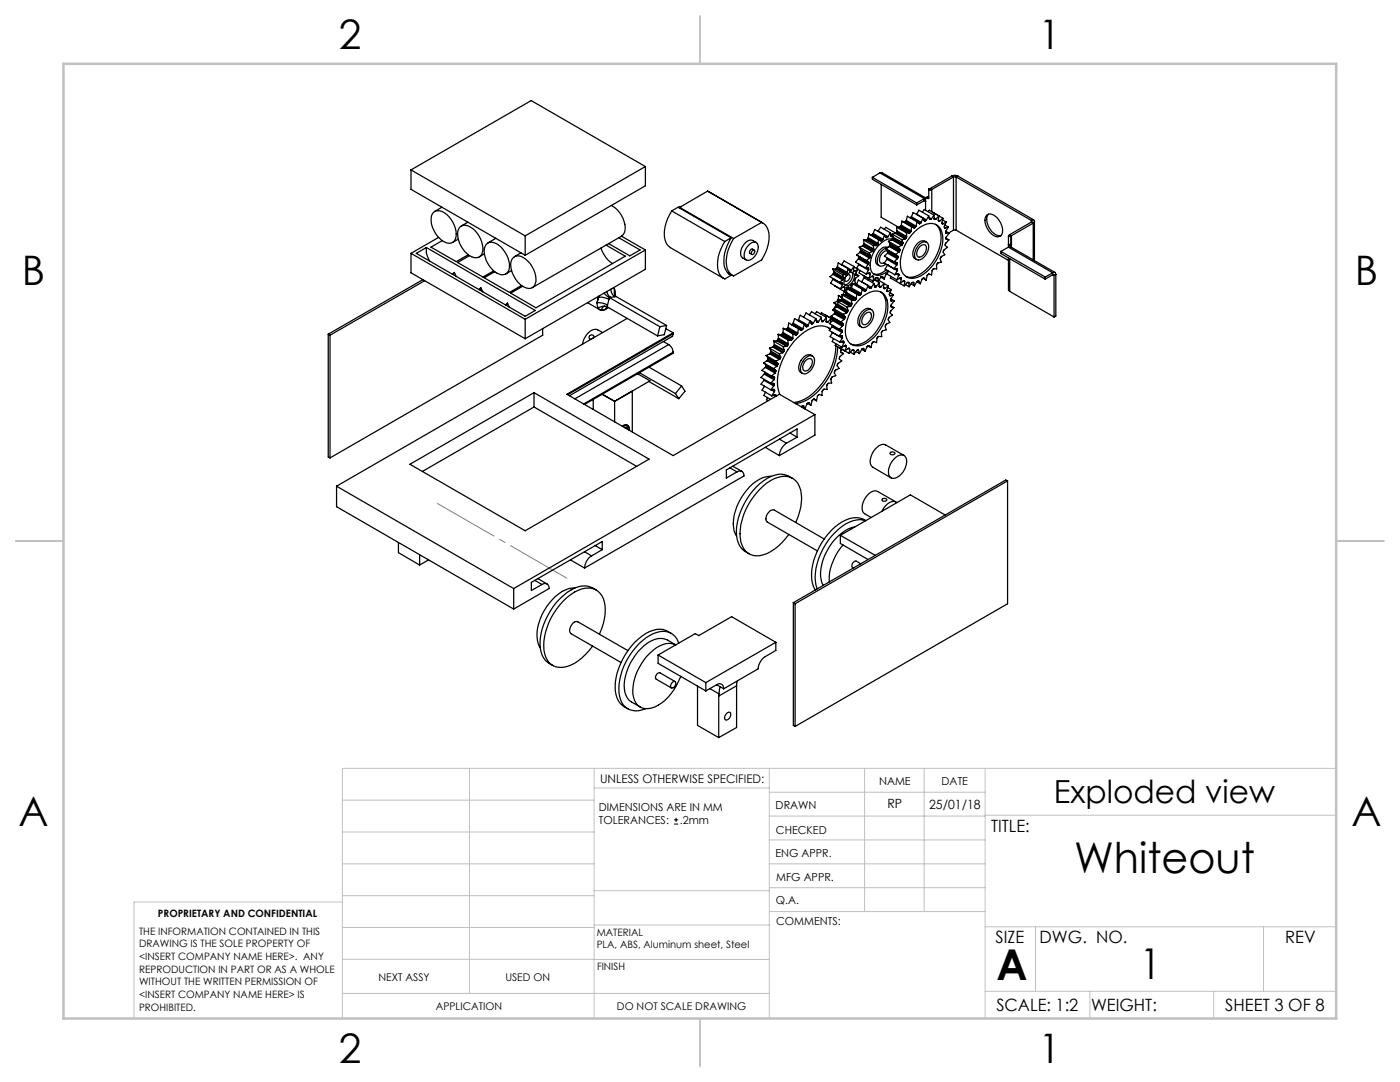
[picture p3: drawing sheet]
<svg xmlns="http://www.w3.org/2000/svg" width="279mm" height="216mm" viewBox="0 0 279 216" stroke-linecap="round" stroke-linejoin="round" font-family="sans-serif">
<path d="M134.5 164.4h.9M134.5 163.6h.9M134.9 163.2v.8" fill="none" stroke="#000" stroke-width=".2"/>
<g fill="none" stroke="#c0c0c0" stroke-width=".2">
<path d="M68.3 159.7h50.3M93.7 153.3v44.9M118.6 153.3v49.9M118.6 157.2h34.9M153.5 153.3v49.9M153.5 158.1h43.1M172.5 153.3v28.6M184.4 153.3v28.6M196.6 153.3v49.9M266.7 153.3h-198.4v49.9M68.3 178.7h50.3M68.3 172.4h50.3"/>
<path d="M68.3 166h50.3M68.3 180h-41.6v23.2M118.6 177.7h35M153.5 167.6h43.1M153.5 162.8h43.1M153.5 172.4h43.1M153.5 177.1h43.1M196.6 162.7h70.1M68.3 198.2h85.2M68.3 191.4l85.2 .1M68.3 185.1h50.3M118.6 184.6h35"/>
<path d="M153.6 181.9h43M196.6 197.8h70.1M196.6 184.9h70.1M206.7 184.9v12.9M217.5 197.8v5.4M242.2 197.8v5.4M252.2 184.9v12.9"/>
</g>
<path d="M139.7 3.2v9.5M3.1 107.9h9.6M266.7 107.9h9.5M139.7 203.2v9.6" fill="none" stroke="#c0c0c0" stroke-width=".25"/>
<path d="M12.7 12.7h254v190.5h-254z" fill="none" stroke="#c0c0c0" stroke-width=".5"/>
<path d="M87.3 100.5l25.8 14.9" fill="none" stroke="#808080" stroke-width=".2" stroke-dasharray="15.2 1.3 1.3 1.3" stroke-dashoffset="2.2"/>
<g fill="none" stroke="#000" stroke-width=".25">
<path d="M82 33.9v3.9l22.8 13.1M82 33.9l22.8 13.2M128.8 33.2v3.9l-24 13.8M128.8 33.2l-22.8-13.1-24 13.8M128.8 33.2l-24 13.9M141.2 38.1l11 6.4M141.2 38.1l10.8 6.3M141.2 38.1l-5.6 3.3M174.1 35.4v.4l8.9 5.1M174.1 35.4l8.9 5.1M175.6 34.5h.4l8.7 5M175.6 34.5l8.9 5.1"/>
<path d="M175.6 34.5l-1.5 .9M175.9 36.8v6.6l3.5 2M184.5 39.6l-1.5 .9M184.5 39.6v.4M184.7 39.5l-.2 .1M184.7 39.5v2.4M185.3 39.3h-.2l-.4 .2M185.6 37.6l-.3 .1v1.9l-.6-.1M185.6 37.6l.3 .2M185.9 37.8l-.6 .2M185.9 37.8v4.5M189.9 35.1a1.17 1.17 0 0 1 1.3 0"/>
<path d="M189.9 35.1l-4.3 2.5M189.9 35.1l.4 .2M190.3 35.3h.5M190.3 35.3l-4.4 2.5M190.3 35.3v10.6M190.8 35.3l15 8.7M190.8 35.3v10.6M191.2 35.1l15 8.7M191.2 35.1l-.4 .2M82 50.6l22.8 13.1M82 50.6v3.8l22.8 13.2M83.1 50.6l2-1.2 21.7 12.5-2 1.2z"/>
<path d="M84.4 55.8l-18.9 10.9M84.7 56l-18.8 10.9M85.1 49.4a4.7 4.7 0 0 0 .6 2.7M86.6 42.3a1.98 1.98 0 0 1 2.5 .5 5.1 5.1 0 0 1 1.8 4.9 1.45 1.45 0 0 1-2.2 .6 5.3 5.3 0 0 1-2.6-5.2zM87.5 47.4l-5.5 3.2M88.2 41.3l-1.5 .9M88.3 48l-2.3 1.3 5.1 2.9 2.4-1.4M90.3 54.8l.4-.4 .4 .8M90.7 54.5l-.4 .3M91.4 47.7l-1.1 .7M91.8 45.3a1.86 1.86 0 0 1 2.5 .3 4.8 4.8 0 0 1 1.8 5.3 1.67 1.67 0 0 1-2.5 .1 5 5 0 0 1-2.1-5.3zM93.4 44.3l-1.3 .8"/>
<path d="M93.7 51l-2.4 1.4 5.1 2.9 2.1-1.3M96 57.5l-.4 .3 .4-.4 .3 .8M96.7 50.7l-1.1 .6M97 48.8a1.74 1.74 0 0 1 2.4 .1 4.8 4.8 0 0 1 2 5.3 1.56 1.56 0 0 1-2.3 .2 5 5 0 0 1-2.3-5.2zM98.7 54.2l-2.1 1.2 5.1 2.9 2.4-1.3M99 47.6l-1.6 .9M102.1 54l-1.2 .7M102.4 51.4a1.78 1.78 0 0 1 2.5 .3 5.1 5.1 0 0 1 1.9 4.9 1.36 1.36 0 0 1-2.1 .7 5.3 5.3 0 0 1-2.7-5.1zM104 50.4l-1.3 .8M104.8 47.1v3.8M119.5 59.3h.7l1.3 .4M119.5 59.3l-.3 1.1"/>
<path d="M119.6 59.1l-.1 .2M119.9 49.5l.6 1.2a5 5 0 0 0 1.7 1.9M120.5 58.5l1.1 .9M120.9 48.9l3.9 2.2-17.8 10.3-5.1-2.9 2.4-1.4M121.1 58.2l.2 .6 .5 .5M121.5 59.7l-.3 1.2M121.6 59.4l10.1 5.8M121.6 59.4l-.1 .3M121.8 59.3l-.2 .1M121.9 57.7l.3 .9 .5 .6M122 41a5.2 5.2 0 0 1 2.6 5.4l-.6 .7M122.4 57.4l.2 .3"/>
<path d="M122.6 57.7l.2 1M122.6 57.7a1.4 1.4 0 0 0 .3 1.5M122.7 59.2l-.9 .1M122.8 58.7v.2M122.8 58.7h-.2M122.8 58.7l-.1 .2M122.9 59.2h-.2M122.9 59.2l10.1 5.7M123.5 47.4l4.2 2.5-2 1.1-4.2-2.4M124 47.1l-17.8 10.3M124 47.1l4.8 2.8M128.8 49.9l-24 13.8"/>
<path d="M128.8 49.9v3.8l-24 13.9M134.1 42.1a7.3 7.3 0 0 0-1.1 6.4l.8 .9 10.6 6.2M134.1 42.1l10.5 6.1M134.1 42.1l1.2-.8 10.6 6.1M135.6 41.4l10.8 6.2M135.6 41.4v.1M135.7 41.3h.1M135.7 41.3l-.3 .1M144.6 48.2a7.3 7.3 0 0 0-1.1 6.4l.7 .8 .4 .3 1.3-.8M145.2 54.4l1 .6M145.5 54.7l.4 .2M145.9 47.4a7.2 7.2 0 0 0-1 6.5l.2 .4 .8 .6"/>
<path d="M145.9 47.4l-1.3 .8M149.6 48.7a.97 .97 0 0 1 1.4-.3 .97 .97 0 0 1 .3 1.3 2.3 2.3 0 0 1-2.3 2.2 1.47 1.47 0 0 1-.2-2.1zM150.1 50.1l.3-.2a.47 .47 0 0 1 .1 .6 .47 .47 0 0 1-.5 .2zM150.5 49.9l-.3-.2a.56 .56 0 0 0-.5 .9l.3 .2M150.9 48.4l-.7-.4a1.88 1.88 0 0 0-2.1 1.4 1.58 1.58 0 0 0 .8 2.5M152 44.4a3.1 3.1 0 0 1 1.5 3.6 9.7 9.7 0 0 1-1.5 3.9l-5.6 3.2a2.91 2.91 0 0 1-1.5-2.9 9.1 9.1 0 0 1 1.5-4.6M152 44.4l-5.6 3.2M166.2 53.7l.2 .5M166.2 53.7l2 1.1M166.2 55.7l1.9 1.2M166.2 55.7l-.4 .8 1.9 1.1M166.2 55.6v.1"/>
<path d="M166.2 54.8l-.6 .4 2 1.1M166.2 54.8l2 1M166.2 55.6l2 1.1M166.2 55.6h.1M166.3 54.6l-.1 .2M166.3 54.6l2 1.1M166.4 54.2v.2M166.4 54.4l-.1 .2M166.4 54.2l1.9 1.2M166.4 54.4l1.9 1.1M166.6 57l1.9 1.2M166.8 53.7h-.6"/>
<path d="M166.8 53.7l1.9 1.1M166.9 53.6l-.1 .1M166.9 53.6l1.9 1.1M167 53.4l-.1 .2M167 53.4l2 1.1M167.1 53.2l-.1 .2M167.1 53.2l2 1.2M167.1 53.2l.2-.7 1.9 1.1M167.3 59.8l-.2 .2M167.3 59.8l.3 .2M167.3 59.7v.1M167.3 58.9l.7 .5-.3-.2"/>
<path d="M167.3 58.9v.8M167.3 58.9l.4 .3M167.3 59.7l.5 .2M167.6 56.3l.5 .3M167.9 59.9l-.2 .1M167.9 59.9l1.9 1.1M167.9 59.2h-.2M167.9 59.2l.1 .1M167.9 56.4l.2 .2M168 52.8h-.1M168 59.7l-.1 .2M168 52.8l1.9 1.1"/>
<path d="M168 52.8l.5-.7 1.9 1.1M168 58.8l1.9 1.1M168 58.8l.1 .7M168 58.8h.6M168 59.7l1.9 1.1M168 59.1l-.1 .1M168.1 59.5l-.1 .2M168.1 59.5l1.9 1.1M168.1 56.6l.1 .1M168.1 56.9l-.4 .7M168.2 56.7l-.1 .2M168.2 54.8l.1 .6"/>
<path d="M168.2 55.8l-.6 .5M168.3 55.7l-.1 .1M168.3 57.3l.3 .1M168.3 55.5v.2M168.3 55.4v.1M168.4 57.2l.1 .1M168.4 57.3h.1M168.5 57.3h.1M168.5 57.3l-.8 .3M168.5 58.2l-.3 .6M168.6 57.3v.1M168.6 58.2l.3 .2"/>
<path d="M168.6 57.4l-.1 .8M168.6 58.8l1.9 1.1M168.7 58.7l-.1 .1M168.7 54.8h-.5M168.7 58.7l2 1.2M168.8 54.7l-.1 .1M168.9 58.6l-.2 .1M168.9 58.6l1.9 1.1M168.9 55l.6-.2a.9 .9 0 0 1-.8 1.3 .8 .8 0 0 1 .2-1.1zM168.9 58.4v.2M168.9 58.4l2 1.1M169 54.5l-.2 .2"/>
<path d="M169 57.6l2 1.1M169 57.6l-.1 .8M169 57.6l.5 .2M169.1 54.4l-.1 .1M169.1 57.4l.6 .3M169.2 53.6l.5 .4M169.2 53.6l-.1 .8M169.3 54.6a.69 .69 0 0 1 .8-.3 .69 .69 0 0 1 .4 .8 2.02 2.02 0 0 1-1.6 1.9 1.21 1.21 0 0 1-.2-1.8zM169.3 53.7l.5 .3M169.4 57.3h.1M169.4 57.3l-.3 .1-.6 .8M169.4 57.3l.3 .4"/>
<path d="M169.5 54h.2M169.5 57.8l2.1 1.1M169.5 57.8l2 1.1M169.8 54h-.1M169.8 57.6l-.1 .1M169.8 57.6l2 1.1M169.9 53.9l-.1 .1M169.9 57.5l-.1 .1M169.9 59.9l.1 .7M169.9 59.9h.6M169.9 57.5l2 1.1M170 54.3a1.92 1.92 0 0 1-1.4 2.5"/>
<path d="M170.1 56.6l-.2 .9M170.2 56.6l1.9 1.1M170.4 53.9l.2 .2M170.4 54l.2 .1M170.4 54h.1M170.4 53.2l.8 .5M170.4 53.2v.8M170.4 53.2l-.5 .7M170.7 59.9h-.2M170.8 54.7l.6 .3M170.8 59.7l-.1 .2M170.8 54.9h.1"/>
<path d="M170.9 56.9h-.2M170.9 56.9l1.9 1.1M170.9 59.5l-.1 .2M170.9 54.9l.5 .1M171 56.7l-.1 .2M171 50.9l1.9 1.1M171 50.9l.4 .3M171 56.7l.3-.8 1.9 1.1M171 56.7l1.9 1.2M171 58.7l-.1 .8M171 58.7l.5 .2M171.2 53.7l1.7 1"/>
<path d="M171.2 53.7l-.4 .8 .1 .4M171.2 53.7l-.6 .4M171.3 51.6l-.6 .7 2 1.1M171.3 51.6l1.9 1.2M171.4 51.2v.1M171.4 51.5l-.1 .1M171.4 55l-.7 .6-.1 .4 .2 .6h-.6l-.3 .2-.2 .9M171.4 51.2l1.9 1.1M171.4 51.5l2 1.1M171.4 52.8l1.9 1.1M171.4 52.8l-.4 .8M171.4 51.3v.2"/>
<path d="M171.4 52.7v.1M171.4 51.3l2 1.1M171.5 49.3l2 1.1M171.5 49.3l.3 .5M171.6 50.4l1.9 1.1M171.6 50.4l-.6 .5M171.6 58.9h-.1M171.6 54l-.2 .5 2 1.1M171.7 50.2l-.1 .2M171.7 59.6a4.1 4.1 0 0 1 4.1-1.4 3.2 3.2 0 0 1 1.3 3.8 9.2 9.2 0 0 1-5.1 6.9 2.35 2.35 0 0 1-3.2-2 9.2 9.2 0 0 1 2.9-7.3zM171.7 50.2l1.9 1.1M171.8 49.8v.2"/>
<path d="M171.8 50l-.1 .2M171.8 58.7l-.2 .2M171.8 49.8l1.9 1.2M171.8 50l1.9 1.1M171.9 58.6l-.1 .1M172 56.2l.4-.8 2 1.2M172 56.2l1.9 1.2M172 56.2v.1M172.1 57.7l.5 .4M172.1 57.7l-.2 .9M172.1 49.1l2 1.1M172.1 49.1l-.6 .2"/>
<path d="M172.3 49l-.2 .1M172.3 49l1.9 1.1M172.3 57.9l.3 .2M172.3 55l1.9 1.1M172.3 55h.1M172.3 47.9l2 1.1M172.3 47.9l.1 .7M172.3 47.9h.6M172.4 48.8l-.1 .2M172.4 48.8l1.9 1M172.4 48.6v.2M172.4 48.6l2 1.1"/>
<path d="M172.7 53.4l.6 .2M172.8 58l-.2 .1M172.9 53.4l.5 .3M172.9 57.9l-.1 .1M172.9 52l.4 .3M172.9 47.9l2 1.1M173 47.8l-.1 .1M173 47.8l2 1.1M173.2 53.5l.1 .1M173.2 47.6l-.2 .2M173.2 47.6l2 1.2M173.2 57l.4 .5"/>
<path d="M173.2 52.8l-.5 .6M173.2 57l-.3 .9M173.3 47.4l-.1 .2M173.3 47.4l1.9 1.2M173.3 54.5l.4 .3M173.3 52.3l.1 .1M173.3 53.6l.1 .1M173.3 53.9l-.4 .8M173.3 55.6l-.2 .2M173.4 52.6l-.2 .2M173.4 52.4v.2M173.4 53.7l-.1 .2"/>
<path d="M173.4 46.7l.6 .2M173.4 46.7l2.4 1.3M173.4 46.7l-.1 .7M173.4 57.2l.4 .3M173.4 54.5l.3 .1M173.5 50.4l.2 .6M173.5 57.5h.1M173.5 51.5l-.6 .5M173.5 54.5h.1M173.6 54.5l.1 .1M173.6 54.5l-.7 .2M173.6 51.3l-.1 .2"/>
<path d="M173.7 54.6v.2M173.7 54.8l-.3 .8M173.7 51.1l-.1 .2M173.7 51v.1M173.8 57.5h-.2M173.9 57.4l-.1 .1M174 46.9l1.9 1.1M174 55.1h.2M174 55.1l-.6 .5M174 55.1l.3 .2M174.1 50.2l-.6 .2M174.1 55.1l.1 .1"/>
<path d="M174.2 55.1l.1 .2M174.2 46.7l-.2 .2M174.2 55.1h.1M174.2 46.7l1.9 1.2M174.2 50.1l-.1 .1M174.3 46.6l-.1 .1M174.3 49l.1 .7M174.3 49h.6M174.3 46.6l1.9 1.1M174.3 46.6l.3-.8 1.9 1.1M174.3 49.8l-.1 .3M174.3 55.3l-.1 .8"/>
<path d="M174.4 49.7l-.1 .1M174.4 56.6l.2 .7M174.4 56.6l-.5 .8M174.5 55.8l1 .6M174.5 56.9l.4 .3M174.5 57.1l.3 .2M174.6 57.2v.1M174.6 55.7l.7 .4M174.6 57.3h.2M174.9 57.2l-.1 .1M175 48.9l-.1 .1M175 55.4l.2 .1"/>
<path d="M175.2 48.8l-.2 .1M175.2 55.5l-.4-.1-.6 .7M175.2 55.5l.1 .6M175.2 48.6v.2M175.3 46.1l-.1 .1M175.3 46.1l1.9 1.1M175.3 46.1l.5-.8 1.9 1.2M175.4 56l1 .6M175.5 57.2v.1M175.5 56.4l-.6 .8M175.5 56.4v.8M175.5 57.2l.2 .1"/>
<path d="M175.5 57l.3 .2M175.5 57.3h.2M175.8 58.2a3.9 3.9 0 0 1 .8 4.4 8.9 8.9 0 0 1-4.9 6.1 2.29 2.29 0 0 1-1.9-.1M175.8 55.4l-.5 .7M175.8 48l-.5-.2-.1 .8M175.8 55.3l.7 .4M175.8 57.2l-.1 .1M175.9 48h-.1M176.1 47.9l-.2 .1M176.1 55.2h.1M176.1 55.2l-.3 .2M176.1 55.2l.4 .5"/>
<path d="M176.2 47.7l-.1 .2M176.3 57.4l.1 .1M176.3 57.4l.3 .2M176.4 57.5l.2 .1M176.4 57.5h.1M176.4 56.6l-.6 .6M176.4 56.6l-.1 .8M176.4 56.6l.9 .4M176.5 45.8l.3-.4 1.9 1.1M176.5 46.9l.4 .5M176.5 46.9l-.3 .8M176.6 47.1l.5 .2"/>
<path d="M176.8 47.3l.1 .1M176.8 49.7l2 1.1M176.8 49.7l.4 .3M176.8 53.8l-.1 .1a2.43 2.43 0 0 1-2.4 .7M177 58l.2 .2M177 51.8l2 1.1M177 51.8l-.5 .7 2.6 1.5M177.1 49.5a2.75 2.75 0 0 0-1.9 3.3 1.07 1.07 0 0 0 1.6-.1M177.1 47.3l-.2 .1M177.1 51.5v.1M177.1 51.6l-.1 .2M177.1 51.6l1.9 1.1"/>
<path d="M177.1 54.5l-.3 .3-.3 .9M177.1 52.9h.1M177.1 50.5l2 1.1M177.1 50.5l-.6 .6 1.9 1.1M177.1 52.9l-.5 .8 2 1.1M177.2 49.4h-.1a1.93 1.93 0 0 0-2.2 1.6 1.36 1.36 0 0 0 .6 2M177.2 57.4l.7 .4M177.2 47.2l-.1 .1M177.2 50.2a1.2 1.2 0 0 0-1.5 .9 1.07 1.07 0 0 0 .2 1.4l.6-.1M177.2 50l.1 .1M177.2 50.3l-.1 .2M177.2 50l2 1.1"/>
<path d="M177.2 50.3l2 1.2M177.3 50.1l-.1 .2M177.3 57l-.3 1M177.3 50.1l1.9 1.2M177.3 57l-.7 .6M177.3 48.2l2 1.1M177.3 48.2l.3 .4M177.3 54.1l-.2 .6 1.9 1.1M177.4 49.2l2 1.1M177.4 49.2l-.6 .5M177.6 49l-.2 .2M177.6 58.9l.1 .1"/>
<path d="M177.6 49l1.9 1.1M177.6 48.6l.1 .2M177.6 48.6l2 1.2M177.6 58.4l.7 .4M177.7 48.8l-.1 .2M177.7 48.8l1.9 1.1M177.7 46.5l-.5 .7M177.7 46.5l.1 .6M177.8 55.1l-.1 .4 1.9 1.1M177.8 47.1l.2 .1M177.8 46.9l.4 .2M177.8 47.1l.1 .1"/>
<path d="M177.8 59.7l.7 .3M177.8 47.2h.1M177.9 47.2h.1M177.9 57.8l-.4 .9 .1 .2M177.9 57.8l-.7 .4M178 47.8l1.9 1.2M178 47.8l-.7 .4M178 46.7l2 1.1M178 46.7l.2 .6M178.1 47.7h-.1a4.3 4.3 0 0 0-3.6 2.6l-.3 .7a3.3 3.3 0 0 0 .2 3.7 2.28 2.28 0 0 0 2.9-.7M178.1 47.7l-.1 .1M178.1 47.7l2 1.1"/>
<path d="M178.2 47.1l-.2 .1M178.2 47.1h.1M178.2 47.3v.2M178.2 47.5l-.1 .2M178.2 47.3l2 1.1M178.2 47.5l2 1.1M178.3 58.8l-.5 .9 .1 .3M178.3 58.8l-.6 .2M178.4 52.2l.6 .3M178.7 46.6l1.9 1.1M178.7 46.6l-.7 .1M178.7 52.3l.3 .2"/>
<path d="M178.7 53.6l.4 .2M178.7 46.5v.1M178.7 46.5h.1M178.8 50.8l.4 .3M178.8 46.5l-.1 .1M178.8 46.5l2 1.1M178.9 46.2l-.1 .3M178.9 45.3l2 1.2M178.9 45.3l.1 .8M178.9 45.3l.6 .1M178.9 46.2l2 1.2M178.9 53.6l.2 .1"/>
<path d="M178.9 54.7l.5 .3M179 52.9l-.6 .7 .7 .1M179 46.1l-.1 .1M179 46.1l1.9 1.1M179 52.7v.2M179 52.5v.2M179.1 53.7v.1M179.1 54l-.5 .8M179.1 51.6l-.7 .6M179.1 53.8v.2M179.1 54.6l.3 .2M179.2 51.5l-.1 .1"/>
<path d="M179.2 51.1v.2M179.2 51.3v.2M179.2 54.6l.1 .1M179.3 49.3l.3 .5M179.3 54.7l.1 .1M179.3 54.7l-.7 .1M179.4 55l-.4 .8M179.4 54.8v.2M179.4 50.3l-.6 .5M179.5 50.1l-.1 .2M179.5 45.4l2 1.1M179.5 55.5l.4 .2"/>
<path d="M179.6 49.9l-.1 .2M179.6 49.8v.1M179.6 56.6l.8 .4M179.7 55.5h.1M179.7 45.3l-.2 .1M179.7 55.5l-.7 .3M179.7 45.3l1.9 1.1M179.7 55.5l.2 .1M179.8 55.5l.1 .1M179.8 45.1l-.1 .2M179.8 45.1l2 1.1M179.9 55.6v.1"/>
<path d="M179.9 44.9l-.1 .2M179.9 55.7l-.3 .9M179.9 44.9l1.9 1.2M179.9 49l-.6 .3M180 47.8l.2 .6M180 44.1l1.9 1.2M180 44.1l-.1 .8M180 44.1l.5 .2M180.1 48.8l-.2 .2M180.2 48.6l-.1 .2M180.2 48.4v.2M180.3 56.1l-.7 .5"/>
<path d="M180.3 56.1l.3 .1M180.4 56l.2 .2M180.4 56l-.1 .1M180.4 56v.1M180.5 44.3l1.9 1.2M180.6 56.2l-.2 .8M180.6 44.3h-.1M180.6 47.7l-.6 .1M180.6 44.3l2 1.1M180.7 56.8l.7 .4M180.8 47.6l-.2 .1M180.8 44.2l-.2 .1"/>
<path d="M180.8 44.2l1.9 1.1M180.9 44l-.1 .2M180.9 44l.2-.9 1.9 1.2M180.9 44l1.9 1.1M180.9 47.4l-.1 .2M180.9 46.5v.7M180.9 46.5h.6M180.9 47.2v.2M181.2 56.3l.2 .1M181.2 56.3l-.8 .7M181.4 56.4v.8M181.6 46.4l-.1 .1"/>
<path d="M181.8 46.2l-.2 .2M181.8 43.4l-.1 .1M181.8 43.4l1.9 1.1M181.8 46.1v.1M181.8 56.7l.7 .3M181.9 43.3l-.1 .1M181.9 43.3l.3-.9 2 1.1M181.9 43.3l1.9 1.1M181.9 45.3l-.1 .8M181.9 45.3l.5 .2M182.2 56.3l.2 .1M182.2 56.3l-.2 .1-.6 .8"/>
<path d="M182.4 56.4l.1 .6M182.5 46.2a4.4 4.4 0 0 1 4.1-1.5 3.6 3.6 0 0 1 1.4 4.4 8.6 8.6 0 0 1-5.4 6.4 2.41 2.41 0 0 1-2.9-2.6 9 9 0 0 1 2.8-6.7zM182.6 45.4l-.2 .1M182.7 45.3l-.1 .1M182.8 45.1l-.1 .2M183 40.5v.4M183 42.8l.4-.9 1.9 1.2M183 42.8l1.9 1.1M183 42.8h-.1M183 56.2l.7 .4M183 44.3l.6 .3M183 44.3l-.2 .8"/>
<path d="M183.2 44.4l.4 .2M183.3 56.1h.1M183.3 48.9a1.08 1.08 0 0 1 1-.6 1.08 1.08 0 0 1 1 .6 2.83 2.83 0 0 1-2 3 1.12 1.12 0 0 1-.7-1.7zM183.4 56.1l-.4 .1-.5 .8M183.4 56.1l.3 .5M183.7 44.5l-.1 .1M183.8 49a.65 .65 0 0 1 .8-.1 .65 .65 0 0 1 .3 .8l-.1 .4a1.42 1.42 0 0 1-1.6 1.2 1.51 1.51 0 0 1 .6-2.3zM183.8 44.4l-.1 .1M184.1 42.3l.4-.5 1.9 1.1M184.2 43.5l.4 .6M184.2 43.5l-.4 .9M184.2 55.5l.6 .4"/>
<path d="M184.3 43.8l.4 .2M184.4 55.5h.1M184.4 55.5l-.4 .1-.3 1M184.4 55.5l.4 .4M184.5 40l-1.5 .9M184.5 44l.1 .1M184.5 40l.2 .2zM184.7 44l-.1 .1M184.9 43.9l-.2 .1M184.9 48.3a1.43 1.43 0 0 0-2.2 .8 1.95 1.95 0 0 0-.1 2.5l.3 .2M185.2 42.2l.3-.3 2.7 1.7M185.3 43.1l.3 .7"/>
<path d="M185.3 43.1l-.4 .8M185.4 43.4l.5 .3M185.5 43.6l.2 .2M185.5 43.7l.1 .1M185.6 43.8h.1M185.9 43.7l-.2 .1M186.3 42.4h.1M186.4 42.9v.8M186.4 42.9l-.5 .8M186.4 43.7l.1 .1M186.4 43.7l.3 .1M186.4 43.5l.4 .2"/>
<path d="M186.5 43.8h.2M186.7 44.8a4.4 4.4 0 0 1 .7 4.9 8.3 8.3 0 0 1-5.2 5.6l-.6 .1-.8-.3M186.8 43.7l-.1 .1M186.8 43.7l.6-.6-.1 .8M187.3 43.9v.1M187.3 43.9l.3 .2M187.3 44l.3 .1M187.3 44l.1 .1M188 44.6l.2 .1M188.1 43.9l.7 .4M188.2 43.6l-.2 1M188.2 43.6l-.6 .5"/>
<path d="M188.5 45.5h.1M188.5 45.4l.1 .1M188.6 44.9l.7 .4M188.8 46.1l.6 .4M188.8 46.5h.1M188.8 47.6l.6 .3M188.8 44.3l-.3 .9v.3M188.8 44.3l-.6 .4M188.8 46.5h.6M188.8 47.7h.1M188.9 47.7l.5 .2M189.3 45.3l-.6 .9 .1 .3"/>
<path d="M189.3 45.3l-.7 .2M189.4 47.9l-.7 .7-.1 .4 .5 .4-.8 .6-.1 .3 .4 .5-.7 .4-.2 .3 .2 .8-.8 .2-.2 .3v.9h-.7l-.2 .3-.1 .9-.5-.3-.3 .3-.3 1M189.4 46.5l-.6 .8 .1 .4M190.3 45.9h.5M190.3 45.9l-.9 .6M190.8 45.9l10.5 6.1M197 42.9a1.65 1.65 0 0 1 2.1 .7 2.82 2.82 0 0 1 .6 3.5 1.63 1.63 0 0 1-2.1-.7 2.77 2.77 0 0 1-.6-3.5zM197.3 42.7a2.86 2.86 0 0 0 .6 3.5 2.15 2.15 0 0 0 1.8 .8M199.7 50.2l8.9 5.1M199.7 50.2v.4l8.9 5.1M201.3 51.5v6.4l.2 .2M201.3 47.2v2.1"/>
<path d="M201.3 49.3l-1.6 .9M201.3 49.3l8.8 5.1M201.3 47.2h.5M201.5 49.2l-.2 .1M201.5 49.2l9 5.2M201.5 46.8l-.2 .4M201.5 58.1l8.9 5.2M201.5 49.1v.1M201.5 51.6v6.5M201.5 46.8l.4 .2M201.8 48.8h-.5l.2 .3M201.8 48.8l.1 .2-.4 .1"/>
<path d="M201.8 47.2v1.6M201.9 47l-.1 .2M201.9 47v2.4M205.8 44l.2 .1-.2 .2M205.8 44.3l.4 .2M205.8 44.3l-4.3 2.5M205.8 44v.3M206.2 43.8a.38 .38 0 0 1 .2 .4 .38 .38 0 0 1-.2 .3M206.2 44.5l-4.3 2.5M206.2 43.8l-.4 .2M206.2 44.5v7.4M206.4 44.2v7.8"/>
<path d="M208.6 55.3v.4M210.1 54.4a.37 .37 0 0 1 .4 0 .37 .37 0 0 1 .2 .4M210.1 54.8h.2l.1 .2M210.1 54.4l-1.5 .9M210.1 54.8l-1.5 .9M210.1 54.4v.4M210.1 54.8l.3 .2M210.4 55v8.3M210.7 54.8l-.3 .2M210.7 54.8v8.2l-.3 .3M65.5 66.7l.4 .2M65.5 66.7v24.5l.4 .2"/>
<path d="M65.9 66.9v24.5M101.3 60.6l-.4 .3 .4-.4 .3 .8M104.8 63.7v3.9M106.6 78.4v2.8M108.3 65.6v1.3l-42.4 24.5M117.3 60.4l2.4 1.4M118.3 67.5a.42 .42 0 0 0 0-.7 .42 .42 0 0 0-.6 .2l-.2 .3 .2 .3 .3 .1M118.4 79.7v2M119.2 60.4a3.4 3.4 0 0 1 2 .5M119.2 60.4l.1 1M119.3 61.4l.4 .4 .3 .1M120.2 78.7l-3.5 2"/>
<path d="M120.2 78.7l2.5 1.4M120.3 66.4l-1-.6a1.86 1.86 0 0 0-2.2 .9l-.6 1-.3 1M120.7 61.1l-.5 .3-.2 .5M120.8 61.7l-.8 .2M121.1 61.2l-.3 .5M121.1 61.2a2.24 2.24 0 0 0-1.8 .2M121.1 61.2l10.1 5.8M121.2 60.9l-.1 .3M121.4 61.3l-.6 .4M125.2 63.5l-58 33.5M126.2 78v8.2M127.2 74.6l-7 4.1"/>
<path d="M127.2 74.6l2.5 1.4-7 4.1M127.6 74.4l7.2 4.1M129.5 76.1l6 3.5M129.5 73.3l6.5 3.7M131.7 65.2l-.5 1.8M132.4 68.2l1.1 .6M132.9 65.6l1.4 .8M133 64.9l-1.3 .3M133 64.9l-.4 1.9-1.4 .2M133.5 68.8a1.92 1.92 0 0 1 .8 1.5M133.5 68.8l-18.8 10.8M134.3 66.6l-.2 .6-20.4 11.8"/>
<path d="M134.3 66.4l-21.2 12.3 21.2 12.2 21.2-12.2 7.1 4M134.3 66.4v.2M134.3 70.3v.2l-7.1 4.1M134.3 66.6l-21 12.1M134.3 70.3l-17.8 10.3M134.8 78.5l.7 1.1M136 77l-1.2 1.5M136 77l.7 1.1-1.2 1.5M152.4 72.4l.5 .4M152.4 72.4l1.9 1.2M152.5 75.9l1.9 1.1M152.5 75.9l-.6 .8 1.9 1.1"/>
<path d="M152.5 74.6l-.6 .7 1.9 1.1M152.5 74.6l2 1.2M152.5 75.7v.2M152.6 77l-.5 .9 1.9 1.1M152.6 74.5l-.1 .1M152.6 74.5l2 1.1M152.6 74.2v.3M152.7 73.3l-.7 .6 2 1.1M152.7 73.3l2 1.1M152.8 78.2l-.4 .7 1.4 .8M152.8 73.2l-.1 .1M152.8 73.2l2 1.1"/>
<path d="M152.9 72.8v.1M152.9 72.8l1.9 1.1M152.9 72.9l-.1 .3M152.9 70.9l.4 .5M152.9 70.9l1.9 1.2M152.9 72.9l1.9 1.1M153.1 72l-.7 .4M153.1 72l1.9 1.1M153.2 79.3l-.2 .5 .3 .1M153.2 71.8l-.1 .2M153.2 71.8l2 1.1M153.3 71.4v.2"/>
<path d="M153.3 71.6l-.1 .2M153.3 71.4l1.9 1.1M153.3 71.6l1.9 1.1M153.6 69.5l.2 .6M153.6 69.5l1.9 1.1M153.6 70.6l-.7 .3M153.6 70.6l1.9 1.1M153.7 70.4l-.1 .2M153.7 70.4l2 1.2M153.8 76.4l.7 .2M153.8 77.8l.7-.1 .1 .1M153.8 70.1v.1"/>
<path d="M153.8 70.2l-.1 .2M153.8 70.1l2 1.1M153.8 70.2l2 1.2M153.8 76.4l.7 .4M153.9 77.8l.7 .3M154 75l.6 .4M154 75.1l.6 .3M154.2 77.7l.4 .3M154.2 69.3l-.6 .2M154.2 69.3l2 1.1M154.3 76.5l.2 .1M154.3 73.6l.5 .3"/>
<path d="M154.4 69.1l-.2 .2M154.4 68.1l.2 .7M154.4 68.1l1.9 1.1M154.4 69.1l1.9 1.2M154.4 78.9l.4 .2M154.4 77l-.6 .8M154.4 77.7l.2 .1M154.5 76.8l-.1 .2M154.5 76.6v.2M154.5 75.8l-.7 .6M154.5 68.9l-.1 .2M154.5 68.9l2 1.1"/>
<path d="M154.6 77.8v.2M154.6 75.6l-.1 .2M154.6 68.8l-.1 .1M154.6 78.1l-.6 .9M154.6 68.8l1.9 1.1M154.6 78v.1M154.6 75.4v.2M154.6 78.8l.3 .2M154.7 74.4l-.7 .6M154.7 78.8h.1M154.7 78.8l-.7 .2M154.8 74.3l-.1 .1"/>
<path d="M154.8 78.8l.1 .2M154.8 73.9v.1M154.8 74v.3M154.8 72.1l.4 .4M154.9 79v.1M155 68l-.6 .1M155 68l2 1.1M155 73.1l-.7 .5M155.2 72.9l-.2 .2M155.2 67.9l-.2 .1M155.2 67.9l1.9 1.1M155.2 72.7v.2"/>
<path d="M155.2 72.5v.2M155.3 67.7l-.1 .2M155.3 66.7l.1 .8M155.3 66.7l1.9 1.1M155.3 66.7l.6 .1M155.3 67.7l2 1.1M155.4 67.5l-.1 .2M155.4 67.5l1.9 1.1M155.5 70.6l.3 .6M155.5 71.7l-.7 .4M155.7 71.6l-.2 .1M155.8 71.4l-.1 .2"/>
<path d="M155.8 71.2v.2M155.9 66.8l1.9 1.1M156 66.7l-.1 .1M156 66.7l2 1.1M156.2 66.5l-.2 .2M156.2 70.4l-.7 .2M156.2 66.5l2 1.2M156.3 66.4l-.1 .1M156.3 66.4l1.9 1.1M156.3 70.3l-.1 .1M156.3 69.2l.2 .7M156.3 65.5v.9"/>
<path d="M156.3 65.5l2 1.1M156.3 65.5l.5 .2M156.5 70l-.2 .3M156.5 69.9v.1M156.8 65.7l2 1.2M157 65.7h-.2M157 69.1l-.7 .1M157 65.7l2 1.1M157.1 69l-.1 .1M157.2 65.5l-.2 .2M157.2 65.5l1.9 1.1M157.2 67.8l.1 .8"/>
<path d="M157.2 67.8l.6 .1M157.3 68.8l-.2 .2M157.3 65.3l-.1 .2M157.3 65.3l1.9 1.2M157.3 65.3l.1-.8 2.5 1.4M157.3 68.6v.2M158 67.8l-.2 .1M158.2 67.7l-.2 .1M158.2 64.7l-.2 .1M158.2 64.7l1.9 1.1M158.2 67.5v.2M158.3 66.6l-.1 .9"/>
<path d="M158.3 66.6l.5 .3M158.3 64.5l-.1 .2M158.3 64.5l1.9 1.1M158.3 64.5l.3-.9 2.6 1.5M159 66.8l-.2 .1M159.1 66.6l-.1 .2M159.2 66.5l-.1 .1M159.3 63.8l-.1 .2M159.3 63.8l2 1.1M159.3 63.8l.4-.9 1.9 1.1M159.9 65.9l-.6-.3-.1 .9M160.1 65.8l-.2 .1"/>
<path d="M160.2 65.6l-.1 .2M160.4 63.3l.5-.9 1.9 1.2M160.5 71.7a1.57 1.57 0 0 1 1.7-.7 1.96 1.96 0 0 1-.2 2.7 1.29 1.29 0 0 1-2.2 .5 2.84 2.84 0 0 1 .7-2.5zM160.8 72a.83 .83 0 0 1 1.3-.2 1.88 1.88 0 0 1-1.4 2.2 1.08 1.08 0 0 1-.2-1.7zM160.8 65.1l.2 .1M161 65.2l-.5-.5-.3 .9M161.2 65.1l-.2 .1M161.3 64.9l-.1 .2M161.5 62.8l.5-.6 1.9 1.1M161.6 64l.4 .6M161.6 64l-.3 .9M161.7 64l.6 .5"/>
<path d="M161.8 64.3l.4 .3M161.9 64.6h.1M162.2 71a1.52 1.52 0 0 0-2.3 .9l-.3 .4a1.49 1.49 0 0 0 .6 2.2M162.2 64.6h-.2M162.3 64.5l-.1 .1M162.4 79.7l.5 .3M162.5 79.7l-.4 .2-.3 1M162.5 79.7l.4 .3M162.5 79.6v.1M162.7 62.6l.3-.4 1.9 1.1M162.8 63.6l-.5 .9M162.8 63.6l.2 .6"/>
<path d="M162.9 63.9l.5 .3M162.9 64.1l.3 .2M163 64.2l.1 .1M163.2 64.3h-.1M163.4 64.2l-.2 .1M163.7 62.6l.2-.2 4.3 2.5M163.9 63.3l-.5 .9M163.9 63.3l.1 .8M163.9 63.9l.4 .2M164 64.1v.1M164 64l.2 .2M164 64.2h.2"/>
<path d="M164.3 64.1l-.1 .1M164.7 62.9h.1M164.9 64.2l.1 .1M164.9 64.2l.2 .1M164.9 64l.3 .2M164.9 63.3l-.6 .8M164.9 63.3v.9M165 64.3h.1M165.2 64.2l-.1 .1M165.2 65.3l.5 .4M165.2 64.2l.7-.7-.2 .9M165.7 65.6a3.8 3.8 0 0 0-4.5 .2 13.1 13.1 0 0 0-6 11.2l.4 1.7"/>
<path d="M165.8 63.1l2 1.1M165.8 63.1l.5 .3M166.1 65.2l1.9 1.1M166.1 65.2l-.6 .7 1.9 1.2M166.1 64.9v.2M166.1 65.1v.1M166.1 65.1l2 1M166.1 66.4l2 1.1M166.1 66.4l-.4 .8 1.9 1.1M166.2 66.3l-.1 .1M166.2 64l1.9 1.1M166.2 64l-.7 .6 2 1.1"/>
<path d="M166.3 63.4v.2M166.3 63.4l1.9 1.2M166.3 63.6l-.1 .4M166.3 63.6l1.9 1.1M166.3 67.6l-.2 .6 1.9 1.1M166.4 61.6l-.2 .3 .5 .3M166.4 61.6l1.9 1.1M166.4 61.6l.3 .5M166.4 60.4l.9 .5M166.4 60.4l.4 .3M166.5 62.6l2 1.1M166.5 62.6l-.7 .5"/>
<path d="M166.6 62.5l-.1 .1M166.6 62.5l2 1.1M166.7 62.1v.2M166.7 62.3l-.1 .2M166.7 61.2l-.3 .4M166.7 62.1l1.9 1.1M166.7 62.3l1.9 1.1M166.7 61.2l.2 .1M166.8 61.1l-.1 .1M166.8 61.1l.3 .2M166.8 60.7v.2M166.8 60.9v.2"/>
<path d="M166.8 68.6l-.1 .3 1.9 1.1M166.8 60.7l.4 .3M166.8 60.9l.4 .2M166.8 69a13.3 13.3 0 0 1-6 10.6l-1.5 .6-.9 .1M167 60.1l-.6 .3M167 61.3l2 1.1M167 61.3l-.6 .3M167 60.1l.1 .1M167.1 60.1l2 1.2M167.1 60.1l.2 .7M167.1 60l-.1 .1M167.1 61.2l-.1 .1"/>
<path d="M167.1 61.2l2 1.1M167.1 60l.2 .1M167.2 69.2a13.3 13.3 0 0 1-6.1 10.6l-1.4 .6-.9 .1M167.3 61l-.2 .2M167.3 61l1.9 1.1M167.3 60.8v.2M167.3 60.8l1.9 1.1M167.4 67.1h.7M167.5 65.7l.6 .3M167.5 69.4h.1M167.5 69.4l2 1.1M167.7 65.8l.4 .2"/>
<path d="M167.7 67.1l.4 .2M167.7 70.2l.1 .1M167.7 70.2l.6 .4M167.7 60l2 1.1M167.7 60l-.6 .1M167.8 70.3l.5 .3M167.8 64.2l.4 .4M167.8 70.3h.1M167.9 68.2l.5 .2M168 67.1h.1M168 69.7l-.2 .2-.1 .3M168 66.3l-.6 .8"/>
<path d="M168.1 66.1l-.1 .2M168.1 66v.1M168.1 67.1v.2M168.1 65.1l-.6 .6M168.1 67.5l-.5 .8M168.1 67.3v.2M168.1 68.1l.3 .2M168.2 64.9l-.1 .2M168.2 64.6v.1M168.2 64.7v.2M168.3 68.1h.1M168.3 62.7l.3 .5"/>
<path d="M168.3 70.6l-.7 .6-.1 .4 .5 .4-.9 .7v.3l.4 .5-.9 .5-.1 .4 .3 .6-.8 .3-.2 .3 .2 .8-.8 .2-.2 .3 .1 .8-.7-.1-.1 .2-.2 .3-.1 .8-.5-.2-.3 .2-.3 1.1M168.3 68.1l.1 .2M168.3 68.1l-.7 .2M168.4 68.4l-.4 .9M168.4 68.3v.1M168.5 63.7l-.7 .5M168.6 63.6l-.1 .1M168.6 69l.3 .2M168.6 63.4v.2M168.6 63.2v.2M168.7 68.9h.1M168.7 68.9l-.7 .4"/>
<path d="M168.7 68.9l.2 .1M168.8 68.9l.1 .1M168.9 69v.2M168.9 69.2l-.3 .8M169 62.4l-.7 .3M169.1 61.3l.1 .6M169.1 62.3l-.1 .1M169.2 62.1l-.1 .2M169.2 61.9v.2M169.3 69.5h.2l.1 .2M169.3 69.5l-.7 .5M169.3 69.5l.3 .2"/>
<path d="M169.4 69.5h.1M169.6 69.7l-.1 .8M169.7 61.1l-.6 .2M169.7 70.3l.7 .4M169.8 61l-.1 .1M169.9 60.8l-.1 .2M170 60.6l-.1 .2M170.2 69.8l.2 .1M170.2 69.8l-.7 .7M170.4 69.9v.8M170.8 70.1l.7 .5M171.2 69.8l.1 .1"/>
<path d="M171.3 69.9h-.3l-.6 .8M171.3 69.9l.2 .7M172 69.7l-.5 .9M172 69.7l.6 .4M172.3 69.5l.1 .1M172.3 69.5l-.3 .2M172.3 62.4a1.17 1.17 0 0 1 1.9-.4 2.63 2.63 0 0 1-1.8 3.4 .88 .88 0 0 1-.8-1.2 3.1 3.1 0 0 1 .7-1.8zM172.4 69.6l.2 .5M172.7 62.6a.68 .68 0 0 1 .6-.3 .68 .68 0 0 1 .6 .4 1.79 1.79 0 0 1-1.6 2.1 1.27 1.27 0 0 1 .1-1.9zM173.2 69l.6 .4M173.4 69l-.4 .1-.4 1M173.4 69l.4 .4"/>
<path d="M173.4 69h.1M174 61.8a1.3 1.3 0 0 0-2 .4 2.11 2.11 0 0 0-.4 2.9l.3 .2M177.8 60h.1M177.8 61.1l.6 .3M177.9 60h.6M177.9 61.2h.1M177.9 61.2l.5 .2M178.4 61.4l-.7 .7v.4l.4 .4-.8 .6v.4l.3 .4-.7 .4-.2 .4 .1 .7-.6 .2-.3 .3 .1 .9-.7-.1-.3 .3-.1 1-.5-.2-.3 .2-.3 1M178.5 60l-.6 .8v.4M67.2 97v4.1l35.3 20.4M67.2 97l35.3 20.4M81.8 92.6l24.8-14.2 22.9 13.2-24.7 14.3z"/>
<path d="M106.6 81.2l-22.3 12.9M106.6 81.2l20.5 11.9M122.7 80.1v4.1M124.7 85.3a.52 .52 0 0 1 .6-.1 .52 .52 0 0 1 .3 .6M124.8 85.4l.2-.1 .2 .3M125.3 84.9l.3 .3v.7M125.3 84.9l-.2-.1a.72 .72 0 0 0-.9 .3M125.3 84.9a.76 .76 0 0 0-.9 .2M145.7 93.3l1.4 .9M146.2 93l1.9 1.1M147.1 94.2a.86 .86 0 0 1 1-.1 .86 .86 0 0 1 .4 .9l-31.8 18.3M152.7 89.3l2.8 1.6"/>
<path d="M153.9 95a6.7 6.7 0 0 0-5.5 3.6 8.6 8.6 0 0 0-1.6 7.9l.2 .5M155.5 87.6l1.5 .8M157 88.4a3.2 3.2 0 0 0-1.5 2.5M157.7 86.4l1.4 .8M158.2 95.5a4.2 4.2 0 0 0-5.1 0 13.4 13.4 0 0 0-6.1 11.4 4 4 0 0 0 2.5 3.6M159.1 87.2v-1.6l-14.1 8.2v1.6l2.1-1.2M159.1 87.2l-2.1 1.2M159.9 81.1v.1M159.9 81.1l.8 .5M160.3 80.9l.1 .1M160.4 81l-.5 .1M160.4 81l.3 .6"/>
<path d="M161.1 80.5l-.4 1.1M161.1 80.5l.7 .4M161.4 80.4h.1M161.4 80.4l-.3 .1M161.4 80.4l.4 .5M162.6 82.7l-60.1 34.7M162.6 82.7v4.1l-7.1 4.1M176.1 99.6a.46 .46 0 0 1 .5-.2 .46 .46 0 0 1 .3 .5 .56 .56 0 0 1-.9-.2zM177.8 90.2a.48 .48 0 0 1 .5 0 .48 .48 0 0 1 .2 .4 .43 .43 0 0 1-.5 .2 .43 .43 0 0 1-.2-.6zM178.3 91.7a1.71 1.71 0 0 1 2.3-.7 2.87 2.87 0 0 1-.7 3.5 1.71 1.71 0 0 1-2.2 .8 2.87 2.87 0 0 1 .6-3.6zM180.4 90.9l-3.6-2.1a1.74 1.74 0 0 0-2.1 .8 2.88 2.88 0 0 0-.6 3.5l3.7 2.3M201.1 96l-.4-.2-42.4 24.5"/>
<path d="M201.1 96l-42.4 24.5M201.1 96v24.5l-42.4 24.5M79.5 108.2v2.1l4.2 2.4M83.7 110.7v2M85.5 111.7l-1.8 1M102.5 117.4v4.1M106.8 115.8l1.4 .8M107.4 115.5l1.8 1M108.2 116.6a.85 .85 0 0 1 1-.1 .85 .85 0 0 1 .4 .9l-7.1 4.1M113.8 111.7l2.9 1.6M114.7 117.3a6.5 6.5 0 0 0-5.1 3 9.6 9.6 0 0 0-2.2 8.1l.4 .9M116.7 110.1l1.4 .8"/>
<path d="M118.1 110.9a2.97 2.97 0 0 0-1.4 2.4M118.8 108.9l1.4 .8M119 117.7a4.3 4.3 0 0 0-5.1 .1 13.4 13.4 0 0 0-6.1 11.4 4.1 4.1 0 0 0 2.5 3.6M120.2 109.7l-2.1 1.2M120.2 109.7v-1.6l-14.2 8.1v1.6l2.2-1.2M158.8 104.2a9.5 9.5 0 0 0 .8-7 3.2 3.2 0 0 0-4.3-1.9 11.2 11.2 0 0 0-6.1 5.6 10 10 0 0 0-1.1 7.9 3.4 3.4 0 0 0 5 1.7 11.5 11.5 0 0 0 4.3-3.9M163.1 117.5a10 10 0 0 1 1.1-7.9 10.6 10.6 0 0 1 6.8-5.8l.7-.1 1.1 .2a4.2 4.2 0 0 0-4.7 .2 13.4 13.4 0 0 0-6.1 11.5l.3 1.5 .4 .6M164.5 107.6l-10-5.8a1.64 1.64 0 0 0-1.5 2.3l10.1 5.8M167.7 106.8l7 4M167.7 106.8v1.6l5.5 3.3M168.2 108.7a10.7 10.7 0 0 0-2.7 7.4M170.6 105.1a9.3 9.3 0 0 0-6 5.6 7 7 0 0 0-.3 6.1"/>
<path d="M171.8 112.5l-.9-.5a.81 .81 0 0 0-.8 .5 .81 .81 0 0 0 .2 .8M178.8 100.2l-3.6-2.1a1.74 1.74 0 0 0-2.1 .7 2.88 2.88 0 0 0-.7 3.6l1.4 .9M179 100.3a1.36 1.36 0 0 0-1.9 .3l-.7 .8-.4 .6M188.6 102.8l-6.9-4.1-14 8.1M119.6 126.5a8.8 8.8 0 0 0 .5-7.7 3.5 3.5 0 0 0-4.7-1 13.1 13.1 0 0 0-6.9 11.8 3.5 3.5 0 0 0 5.4 3.1 11 11 0 0 0 4.4-3.8M125.3 129.8l-10-5.7a1.58 1.58 0 0 0-1.6 2l.2 .3 10 5.8M131.3 130.7l9.6 5.5M131.3 130.7v1.7l9.6 5.5M134 126.4a4.2 4.2 0 0 0-5.1 0 13.4 13.4 0 0 0-6.1 11.5 4 4 0 0 0 2.5 3.5M134.2 136.2a.41 .41 0 0 1 .6-.1l-.1 .7a.53 .53 0 0 1-.8 .3v-.4zM134.7 136l-3-1.7a.85 .85 0 0 0-.7 1.2l3 1.8M135.5 128.3a3.4 3.4 0 0 0-5.1-1.9 13.1 13.1 0 0 0-6.9 11.9 3.5 3.5 0 0 0 5.3 3.1"/>
<path d="M135.9 134.9a10.8 10.8 0 0 1-5.2 6.2 2.93 2.93 0 0 1-4.4-2.7 11 11 0 0 1 5.4-9.5 3.3 3.3 0 0 1 3.2-.2 5.3 5.3 0 0 0-3-1.3 7 7 0 0 0-5.1 3.3 10.1 10.1 0 0 0-2.1 7.4 3 3 0 0 0 1.3 2l1.8 1M139.2 136.9v7.8l4.2 2.5M140.9 136.2v1.7M141.7 137.4l1.8 1M143 136.6a.86 .86 0 0 1 1-.1 .86 .86 0 0 1 .4 .9M143 136.6l-2.1 1.3M143 136.6l1.4 .8M143.4 138.9v8.3M143.5 138.4l-.1 .5M143.8 137.1l-.3 1.3M147 136.8l-3.6 2.1M147 136.8v8.4l-3.6 2"/>
<path d="M147.2 135.9l-.2 .9M154.8 128.2v1.6l-2.1 1.2a3.2 3.2 0 0 0-1.4 2.5l-6.9 3.9M154.8 128.2l-13.9 8M154.8 128.2l-8.8-5.2-6.5 3.8-.8-.4-7.4 4.3M158.3 120.3l.4 .2M158.3 120.3v24.4l.4 .3M158.7 120.5v24.5M145 142.4l.5-.3h.2a1.01 1.01 0 0 1-.9 1.6 .86 .86 0 0 1 .2-1.3z"/>
</g>
<g font-size="8.5">
<text x="214.3" y="174.2">Whiteout</text>
<text x="198.9" y="195.5">A</text>
<text x="227.5" y="195.4">1</text>
</g>
<g font-size="8.1">
<text x="67.6" y="9.7">2</text>
<text x="207.3" y="9.7">1</text>
<text x="4.4" y="57">B</text>
<text x="270.4" y="57">B</text>
<text x="3.7" y="164.9">A</text>
<text x="269.7" y="164.9">A</text>
<text x="67.6" y="212.2">2</text>
<text x="207.3" y="212.2">1</text>
</g>
<text font-size="6.3" x="210.3" y="160.2">Exploded view</text>
<g font-size="3.4">
<text x="197.8" y="166">TITLE:</text>
<text x="198.7" y="188.1">SIZE</text>
<text x="207.5" y="188.1">DWG. NO.</text>
<text x="256.5" y="188.2">REV</text>
<text x="198.8" y="201.7">SCALE: 1:2</text>
<text x="217.7" y="201.8">WEIGHT:</text>
<text x="244.5" y="201.7">SHEET 3 OF 8</text>
</g>
<g font-size="2.5">
<text x="177.1" y="161.3">RP</text>
<text x="185.4" y="161.4">25/01/18</text>
</g>
<text font-size="2.4" x="119.8" y="156.2">UNLESS OTHERWISE SPECIFIED:</text>
<g font-size="2.2">
<text x="119.5" y="161.8">DIMENSIONS ARE IN MM</text>
<text x="154.8" y="161.4">DRAWN</text>
<text x="175.4" y="156.6">NAME</text>
<text x="187.9" y="156.7">DATE</text>
<text x="119.5" y="164.4">TOLERANCES:</text>
<text x="135.7" y="164.4">.2mm</text>
<text x="154.9" y="166.3">CHECKED</text>
<text x="154.8" y="171">ENG APPR.</text>
<text x="154.9" y="175.7">MFG APPR.</text>
<text x="154.9" y="180.4">Q.A.</text>
<text x="154.9" y="184.6">COMMENTS:</text>
</g>
<g font-size="2.1">
<text x="75.5" y="195.7">NEXT ASSY</text>
<text x="100.9" y="195.7">USED ON</text>
<text x="86.9" y="201.5">APPLICATION</text>
<text x="123.1" y="201.6">DO NOT SCALE DRAWING</text>
</g>
<g font-size="2">
<text x="31.5" y="182.9">PROPRIETARY AND CONFIDENTIAL</text>
<text x="27.8" y="186.5">THE INFORMATION CONTAINED IN THIS</text>
<text x="27.8" y="189">DRAWING IS THE SOLE PROPERTY OF</text>
<text x="27.8" y="191.6">&lt;INSERT COMPANY NAME HERE&gt;. ANY</text>
<text x="119.1" y="186.7">MATERIAL</text>
<text x="119.1" y="189.2">PLA, ABS, Aluminum sheet, Steel</text>
<text x="27.8" y="194.1">REPRODUCTION IN PART OR AS A WHOLE</text>
<text x="27.8" y="196.6">WITHOUT THE WRITTEN PERMISSION OF</text>
<text x="119.1" y="193.5">FINISH</text>
<text x="27.8" y="199.1">&lt;INSERT COMPANY NAME HERE&gt; IS</text>
<text x="27.8" y="201.7">PROHIBITED.</text>
</g>
</svg>
